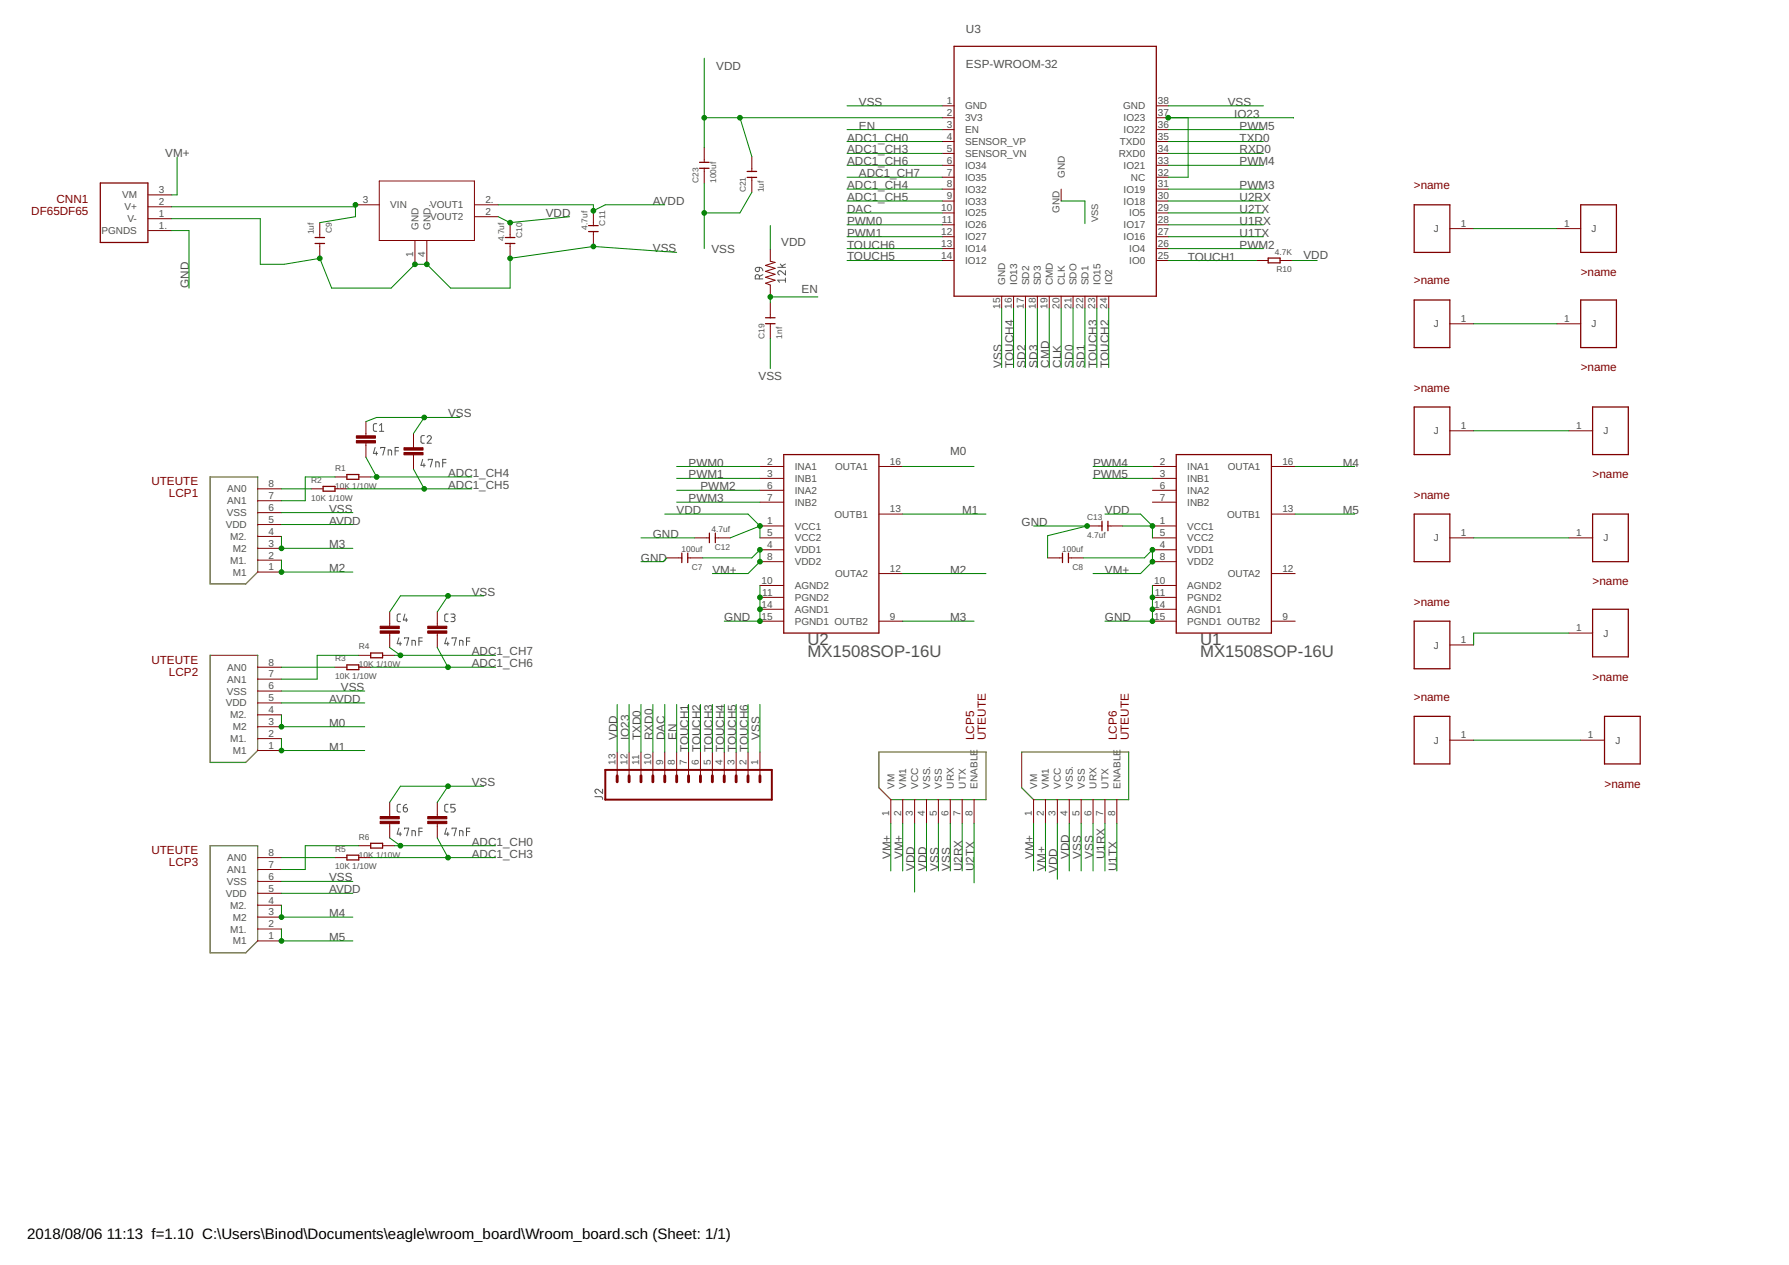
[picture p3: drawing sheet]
<svg xmlns="http://www.w3.org/2000/svg" width="420mm" height="297mm" viewBox="0 0 420 297" stroke-linecap="round" stroke-linejoin="round" font-family="sans-serif">
<path d="M49.3 112h11.2v22.3l-2.8 2.8h-8.4zM49.3 153.9h11.2v22.3l-2.8 2.8h-8.4zM206.4 176.6h25.2v11.2h-22.4l-2.8-2.8zM239.9 176.6h25.2v11.2h-22.4l-2.8-2.8zM49.3 198.6h11.2v22.3l-2.8 2.8h-8.4z" fill="none" stroke="#808000" stroke-width=".3"/>
<g fill="none" stroke="#505050" stroke-width=".23">
<path d="M177.5 62.9l.9-.1v.6a.5 .5 0 0 1-.8 .3 .5 .5 0 0 1-.1-.8zM178.4 65.5v-.5a.49 .49 0 0 0-.5-.5 .49 .49 0 0 0-.5 .5v.5h1.8M178.4 62.8l.5 .2 .3 .6M179.2 64.5l-.8 .4M182.7 62.8h1.8M183.3 62l.6 .8M184.5 63.6v1l-1-.9a.49 .49 0 0 0-.8 .2 .49 .49 0 0 0 .4 .7M184.5 65.8h-1.8l.4 .5M184.5 65.3v1M184.5 62l-.9 .4M88.5 99.5h-.6l-.2 .4v1.1l.2 .2 .6 .1M89.1 99.9l.5-.4v1.8"/>
<path d="M88.1 105.1l-.4 1.4h1M88.4 106.1v.8M89.1 101.3h1M89.4 105.3v-.2h1l-.5 1.8M91.2 106.9v-1.2l.7 .1 .1 1.1M92.8 105.9h.8M93.6 105.1h-.8v1.8M99.3 107.9l-.4 1.4h1M99.6 108.9v.8M99.7 102.3h-.6l-.2 .4v1.1l.2 .2 .6 .1M100.3 102.7a.49 .49 0 0 1 .7-.4 .49 .49 0 0 1 .2 .8l-.9 1h1M100.6 108.1v-.2h1l-.5 1.8"/>
<path d="M102.3 109.7v-1.2l.8 .1v1.1M104 108.7h.8M104.8 107.9h-.8v1.8M93.7 149.8l-.4 1.4h1M94 150.8v.8M94.1 144.2h-.6l-.2 .4v1.1l.2 .2 .6 .1M95 150v-.2h1l-.5 1.8M95.1 144.2l-.4 1.4h1M95.4 145.2v.8M96.8 151.6v-1.2l.7 .1 .1 1.1M98.4 150.6h.8M99.2 149.8h-.8v1.8"/>
<path d="M104.9 149.8l-.4 1.4h1M105.2 150.8v.8M105.2 144.2h-.5l-.2 .4v1.1l.2 .2 .5 .1M105.9 144.2h.6a.39 .39 0 0 1 .4 .4 .39 .39 0 0 1-.4 .4h-.4M106.2 150v-.2h1l-.5 1.8M106.4 145a.5 .5 0 0 1 .5 .5 .5 .5 0 0 1-.5 .5h-.5M107.9 151.6v-1.2l.8 .1v1.1M109.6 150.6h.7M110.3 149.8h-.7v1.8M93.7 194.5l-.4 1.4h1M94 195.5v.8M94.1 188.9h-.6l-.2 .4v1.1l.2 .2 .6 .1"/>
<path d="M94.7 189.7h.6a.49 .49 0 0 1 .4 .5 .49 .49 0 0 1-.5 .5 .49 .49 0 0 1-.5-.5zM95 194.7v-.2h1l-.5 1.8M95.5 188.9l-.6 .3-.2 .5M96.8 196.3v-1.2l.7 .1 .1 1.1M98.4 195.3h.8M99.2 194.5h-.8v1.8M104.9 194.5l-.4 1.4h1M105.2 195.5v.8M105.2 188.9h-.5l-.2 .4v1.1l.2 .2 .5 .1M106.2 194.7v-.2h1l-.5 1.8M106.9 188.9h-1v.8h.6a.51 .51 0 0 1 .4 .5 .51 .51 0 0 1-.4 .5h-.6M107.9 196.3v-1.2l.8 .1v1.1"/>
<path d="M109.6 195.3h.7M110.3 194.5h-.7v1.8M139.7 187.1h1.6l.2 .6M141.5 185.3v1l-1-.8a.5 .5 0 0 0-.8 .1 .5 .5 0 0 0 .4 .7"/>
</g>
<g fill="none" stroke="#800000" stroke-width=".23">
<path d="M165.4 34.6v3.5M165.4 39.5v3.5M176.6 36.8v3.5M221.3 24.8h2.8M221.3 27.6h2.8M221.3 30.4h2.8M221.3 33.2h2.8M221.3 36h2.8M221.3 38.8h2.8M271.6 24.8h2.8M271.6 27.6h2.8M271.6 30.4h2.8"/>
<path d="M271.6 33.2h2.8M271.6 36h2.8M271.6 38.8h2.8M34.7 51.4h5.6M34.7 48.6h5.6M34.7 45.8h5.6M34.7 54.1h5.6M75.1 52.3v3.5M75.1 57.2v3.5M83.5 48.1h5.6M89.1 42.5h22.3v14h-22.3zM97.5 56.5v5.6"/>
<path d="M100.2 56.5v5.6M111.4 48.1h5.6M111.4 50.9h5.6M119.8 52.3v3.5M119.8 57.2v3.5M139.4 49.5v3.5M139.4 54.4v3.5M176.6 41.7v3.4M180.9 58.5v2.8l1.1 .3-2.2 .7 2.2 .7-2.2 .7 2.2 .7-2.2 .7 2.2 .7-2.2 .7 1.1 .4v2.8M221.3 41.6h2.8M221.3 44.4h2.8M221.3 47.2h2.8"/>
<path d="M221.3 50h2.8M221.3 52.8h2.8M221.3 55.6h2.8M221.3 58.4h2.8M249.2 44.4v2.8M271.6 41.6h2.8M271.6 44.4h2.8M271.6 47.2h2.8M271.6 50h2.8M271.6 52.8h2.8M271.6 55.6h2.8M271.6 58.4h2.8"/>
<path d="M340.5 53.7h5.6M365.7 53.7h5.5M180.9 71.1v3.5M180.9 76v3.5M221.3 61.2h2.8M235.2 69.6v2.7M238 69.6v2.7M240.8 69.6v2.7M243.6 69.6v2.7M246.4 69.6v2.7M249.2 69.6v2.7M252 69.6v2.7"/>
<path d="M254.8 69.6v2.7M257.6 69.6v2.7M260.4 69.6v2.7M271.6 61.2h2.8M295 61.2h2.8M300.6 61.2h2.8M340.5 76h5.6M365.7 76h5.5M85.9 99v3.3M60.5 114.8h5.6M60.5 117.6h5.6M73.1 114.8h2.8"/>
<path d="M78.7 112h2.8M78.7 114.8h2.8M84.3 112h2.8M85.9 104v3.4M97.1 101.8v3.3M97.1 106.8v3.4M178.5 109.5h5.6M178.5 112.3h5.6M178.5 115.1h5.6M178.5 117.9h5.6M206.4 109.5h5.6M270.7 109.5h5.5"/>
<path d="M270.7 112.3h5.5M270.7 115.1h5.5M270.7 117.9h5.5M298.6 109.5h5.6M340.5 101.2h5.6M368.4 101.2h5.6M60.5 134.3h5.6M60.5 131.5h5.6M60.5 128.8h5.6M60.5 126h5.6M60.5 123.2h5.6M60.5 120.4h5.6"/>
<path d="M156.6 131h3.5M161.5 131h3.5M163.1 126.3h3.5M168 126.3h3.5M178.5 123.5h5.6M178.5 129.1h5.6M178.5 126.3h5.6M178.5 131.9h5.6M178.5 137.5h5.6M206.4 120.7h5.6M206.4 134.7h5.6M246 131h3.5"/>
<path d="M250.9 131h3.5M255.3 123.5h3.5M260.2 123.5h3.5M270.7 123.5h5.5M270.7 129.1h5.5M270.7 126.3h5.5M270.7 131.9h5.5M270.7 137.5h5.5M298.6 120.7h5.6M298.6 134.7h5.6M340.5 126.3h5.6M368.4 126.3h5.6"/>
<path d="M60.5 156.7h5.6M60.5 159.5h5.6M78.7 156.7h2.8M84.3 153.9h2.8M84.3 156.7h2.8M89.9 153.9h2.7M91.5 143.7v3.3M91.5 148.7v3.4M102.7 143.7v3.3M102.7 148.7v3.4M178.5 145.9h5.6M178.5 143.1h5.6"/>
<path d="M178.5 140.3h5.6M206.4 145.9h5.6M270.7 145.9h5.5M270.7 143.1h5.5M270.7 140.3h5.5M298.6 145.9h5.6M340.5 151.4h5.6M368.4 148.7h5.6M60.5 176.2h5.6M60.5 173.4h5.6M60.5 170.6h5.6M60.5 167.9h5.6"/>
<path d="M60.5 165.1h5.6M60.5 162.3h5.6M144.9 176.6v5.6M147.7 176.6v5.6M150.5 176.6v5.6M153.3 176.6v5.6M156.1 176.6v5.6M158.9 176.6v5.6M161.7 176.6v5.6M164.5 176.6v5.6M167.3 176.6v5.6M170.1 176.6v5.6"/>
<path d="M172.9 176.6v5.6M175.7 176.6v5.6M178.5 176.6v5.6M340.5 173.8h5.6M371.2 173.8h5.6M84.3 198.6h2.8M89.9 198.6h2.7M91.5 188.4v3.3M91.5 193.4v3.4M102.7 188.4v3.3M102.7 193.4v3.4M209.2 187.8v5.5"/>
<path d="M212 187.8v5.5M214.8 187.8v5.5M217.6 187.8v5.5M220.4 187.8v5.5M223.2 187.8v5.5M226 187.8v5.5M228.8 187.8v5.5M242.7 187.8v5.5M245.5 187.8v5.5M248.3 187.8v5.5M251.1 187.8v5.5M253.9 187.8v5.5"/>
<path d="M256.7 187.8v5.5M259.5 187.8v5.5M262.3 187.8v5.5M60.5 201.4h5.6M60.5 218.1h5.6M60.5 215.3h5.6M60.5 212.6h5.6M60.5 209.8h5.6M60.5 207h5.6M60.5 204.2h5.6M78.7 201.4h2.8M84.3 201.4h2.8"/>
<path d="M60.5 220.9h5.6"/>
</g>
<g fill="none" stroke="#800000" stroke-width=".3">
<path d="M224.1 10.9h47.5v58.7h-47.5zM164.3 39.5h2.2M164.3 38.1h2.2M23.6 43h11.1v13.9h-11.1zM74 55.8h2.2M74 57.2h2.2M118.7 55.8h2.2M118.7 57.2h2.2M138.2 53h2.3M138.2 54.4h2.3M175.5 41.7h2.2M175.5 40.3h2.2"/>
<path d="M332.1 48.1h8.4v11.2h-8.4zM371.2 48.1h8.4v11.2h-8.4zM179.8 76h2.2M179.8 74.6h2.2M297.8 60.6h2.8v1.1h-2.8zM332.1 70.4h8.4v11.2h-8.4zM371.2 70.4h8.4v11.2h-8.4zM332.1 95.6h8.4v11.1h-8.4zM374 95.6h8.4v11.1h-8.4zM75.9 114.2h2.8v1.1h-2.8zM81.5 111.4h2.8v1.1h-2.8zM184.1 106.7h22.3v42h-22.3z"/>
<path d="M276.2 106.7h22.4v42h-22.4zM160.1 129.9v2.2M161.5 129.9v2.2M166.6 125.2v2.2M168 125.2v2.2M249.5 129.9v2.2M250.9 129.9v2.2M258.8 122.4v2.2M260.2 122.4v2.2M332.1 120.7h8.4v11.2h-8.4zM374 120.7h8.4v11.2h-8.4zM81.5 156.1h2.8v1.1h-2.8z"/>
<path d="M87.1 153.3h2.8v1.2h-2.8zM332.1 145.9h8.4v11.1h-8.4zM374 143.1h8.4v11.1h-8.4zM332.1 168.2h8.4v11.2h-8.4zM376.8 168.2h8.4v11.2h-8.4zM87.1 198h2.8v1.1h-2.8zM81.5 200.8h2.8v1.1h-2.8z"/>
</g>
<g fill="#800000" stroke="#800000" stroke-width=".23">
<path d="M94.9 106.3h4.5v.5h-4.5z"/>
<path d="M94.9 105.1h4.5v.6h-4.5z"/>
<path d="M83.7 103.5h4.5v.5h-4.5z"/>
<path d="M83.7 102.3h4.5v.6h-4.5z"/>
<path d="M100.5 148.1h4.4v.6h-4.4z"/>
<path d="M100.5 147h4.4v.6h-4.4z"/>
<path d="M89.3 148.1h4.5v.6h-4.5z"/>
<path d="M89.3 147h4.5v.6h-4.5z"/>
<path d="M100.5 192.8h4.4v.6h-4.4z"/>
<path d="M100.5 191.7h4.4v.6h-4.4z"/>
<path d="M89.3 192.8h4.5v.6h-4.5z"/>
<path d="M89.3 191.7h4.5v.6h-4.5z"/>
</g>
<path d="M142.2 180.8h39.1v7h-39.1z" fill="none" stroke="#800000" stroke-width=".47"/>
<g fill="none" stroke="#800000" stroke-width=".68">
<path d="M144.9 182.2v1.4M147.7 182.2v1.4M150.5 182.2v1.4M153.3 182.2v1.4M156.1 182.2v1.4M158.9 182.2v1.4M161.7 182.2v1.4M164.5 182.2v1.4M167.3 182.2v1.4M170.1 182.2v1.4M172.9 182.2v1.4M175.7 182.2v1.4"/>
<path d="M178.5 182.2v1.4"/>
</g>
<g fill="none" stroke="#008000" stroke-width=".23">
<path d="M165.4 13.7v20.9M41.6 36.9v8.9h-1.3M165.4 27.6h55.9M173.8 27.6l2.8 9.2M198.9 24.8h22.4M198.9 33.2h22.4M198.9 36h22.4M198.9 30.4h22.4M198.9 38.8h22.4M274.4 27.6l29.4 .1M274.4 24.8h22.3M274.4 33.2h22.3"/>
<path d="M274.4 36h22.3M274.4 30.4h22.3M274.4 38.8h22.3M279 27.6v14h-4.6M40.3 51.4h20.8v10.7h5.6l8.4-1.4 2.8 6.9h14l5.6-5.5h2.7l5.6 5.5h14v-6.9l19.6-2.8 19.5 1.4M40.3 54.1h4.1v13.5M40.3 48.6h43.2M83.5 48.1v2.8l-8.4 1.4M117 50.9l2.8 1.4 14-1.4M117 48.1h22.4v1.4l2.8-1.4h13.9M165.4 43v15.4M176.6 45.1l-2.8 4.9h-8.4"/>
<path d="M180.9 53v5.5M198.9 50h22.4M198.9 47.2h22.4M198.9 55.6h22.4M198.9 52.8h22.4M198.9 44.4h22.4M198.9 58.4h22.4M198.9 41.6h22.4M249.2 47.2h5.6v5.3M274.4 50h22.3M274.4 47.2h22.3M274.4 55.6h22.3"/>
<path d="M274.4 52.8h22.3M274.4 44.4h22.3M274.4 58.4h22.3M346.1 53.7h19.6M180.9 79.5v7.1M192.1 69.7h-11.2v1.4M198.9 61.2h22.4M235.2 72.3v14M238 72.3v14M240.8 72.3v14M243.6 72.3v14M246.4 72.3v14"/>
<path d="M249.2 72.3v14M252 72.3v14M254.8 72.3v14M257.6 72.3v14M260.4 72.3v14M274.4 61.2h20.6M303.4 61.2h6M346.1 76h19.6M99.6 98l-2.5 3.8M108 98h-19.5l-2.6 1M66.1 114.8h7M78.7 112h-7v5.6h-5.6"/>
<path d="M81.5 114.8h29.3M85.9 107.4l2.6 4.6M87.1 112h23.7M97.1 110.2l2.5 4.6M158.9 112.3h19.6M158.9 109.5h19.6M158.9 117.9h19.6M158.9 115.1h19.6M212 109.5h16.8M256.7 112.3h14M256.7 109.5h14M304.2 109.5h14"/>
<path d="M346.1 101.2h22.3M66.1 120.4h16.8M66.1 126v2.8h16.8M66.1 131.5v2.8h16.8M66.1 123.2h16.8M105.2 139.9l-2.5 3.8M113.6 139.9h-19.6l-2.5 3.8M150.5 126.3h12.6M156.1 120.7h19.6l2.8 2.8M156.6 131l-.9 .9h-5.2M165 131h11.6l1.9-1.9v2.8l-2.8 2.8h-8.4M178.5 123.5v2.8"/>
<path d="M178.5 137.5v8.4h-8.4M178.5 123.5l-7 2.8M212 120.7h19.6M212 134.7h19.6M242.7 123.5h12.6l-9.3 2.3v5.2M254.4 131h14.4l1.9-1.9v2.8l-2.8 2.8h-11.2M259.5 120.7h8.4l2.8 2.8M263.7 123.5h7M270.7 123.5v2.8M270.7 137.5v8.4h-11.2M304.2 120.7h14M346.1 126.3h22.3"/>
<path d="M66.1 156.7h12.6M84.3 153.9h-9.8v5.6h-8.4M87.1 156.7h29.3M91.5 152.1l2.5 1.8M92.6 153.9h23.8M102.7 152.1l2.5 4.6M212 145.9h16.8M368.4 148.7h-22.3v2.7M66.1 162.3h19.6M66.1 167.9v2.7h19.6M66.1 173.4v2.8h19.6M66.1 165.1h19.6"/>
<path d="M144.9 165.4v11.2M147.7 165.4v11.2M150.5 165.4v11.2M153.3 165.4v11.2M156.1 165.4v11.2M158.9 165.4v11.2M161.7 165.4v11.2M164.5 165.4v11.2M167.3 165.4v11.2M170.1 165.4v11.2M172.9 165.4v11.2M175.7 165.4v11.2"/>
<path d="M178.5 165.4v11.2M346.1 173.8h25.1M84.3 198.6h-12.6v5.6h-5.6M91.5 196.8l2.5 1.8M92.6 198.6h23.8M102.7 196.8l2.5 4.6M105.2 184.6l-2.5 3.8M113.6 184.6h-19.6l-2.5 3.8M209.2 193.3v11.2M212 193.3v11.2M214.8 193.3v16.2M217.6 193.3v11.2"/>
<path d="M220.4 193.3v11.2M223.2 193.3v11.2M226 193.3v11.2M228.8 193.3v14M242.7 193.3v11.2M245.5 193.3v11.2M248.3 193.3v13.2M251.1 193.3v11.2M253.9 193.3v11.2M256.7 193.3v11.2M259.5 193.3v11.2M262.3 193.3v11.2"/>
<path d="M66.1 207h16.8M66.1 201.4h12.6M66.1 212.6v2.7h16.8M66.1 218.1v2.8h16.8M66.1 209.8h16.8M87.1 201.4h29.3"/>
</g>
<g fill="#008000" stroke="#008000" stroke-width=".23">
<circle cx="173.8" cy="27.6" r=".55"/>
<circle cx="165.4" cy="27.6" r=".55"/>
<circle cx="178.5" cy="123.5" r=".55"/>
<circle cx="270.7" cy="123.5" r=".55"/>
<circle cx="119.8" cy="52.3" r=".55"/>
<circle cx="165.4" cy="50" r=".55"/>
<circle cx="99.6" cy="98" r=".55"/>
<circle cx="105.2" cy="139.9" r=".55"/>
<circle cx="105.2" cy="184.6" r=".55"/>
<circle cx="100.2" cy="62.1" r=".55"/>
<circle cx="119.8" cy="60.7" r=".55"/>
<circle cx="139.4" cy="57.9" r=".55"/>
<circle cx="97.5" cy="62.1" r=".55"/>
<circle cx="75.1" cy="60.7" r=".55"/>
<circle cx="88.5" cy="112" r=".55"/>
<circle cx="94" cy="153.9" r=".55"/>
<circle cx="105.2" cy="156.7" r=".55"/>
<circle cx="105.2" cy="201.4" r=".55"/>
<circle cx="94" cy="198.6" r=".55"/>
<circle cx="180.9" cy="69.7" r=".55"/>
<circle cx="99.6" cy="114.8" r=".55"/>
<circle cx="66.1" cy="220.9" r=".55"/>
<circle cx="66.1" cy="176.2" r=".55"/>
<circle cx="66.1" cy="134.3" r=".55"/>
<circle cx="66.1" cy="128.8" r=".55"/>
<circle cx="66.1" cy="215.3" r=".55"/>
<circle cx="139.4" cy="49.5" r=".55"/>
<circle cx="270.7" cy="129.1" r=".55"/>
<circle cx="270.7" cy="131.9" r=".55"/>
<circle cx="178.5" cy="129.1" r=".55"/>
<circle cx="178.5" cy="131.9" r=".55"/>
<circle cx="178.5" cy="140.3" r=".55"/>
<circle cx="178.5" cy="143.1" r=".55"/>
<circle cx="178.5" cy="145.9" r=".55"/>
<circle cx="270.7" cy="140.3" r=".55"/>
<circle cx="270.7" cy="143.1" r=".55"/>
<circle cx="270.7" cy="145.9" r=".55"/>
<circle cx="255.3" cy="123.5" r=".55"/>
<circle cx="83.5" cy="48.1" r=".55"/>
<circle cx="274.4" cy="27.6" r=".55"/>
<circle cx="66.1" cy="170.6" r=".55"/>
</g>
<g font-size="3.9" fill="#505050">
<text x="189.7" y="151.4">U2</text>
<text x="189.7" y="154.2">MX1508SOP-16U</text>
<text x="281.8" y="151.4">U1</text>
<text x="281.8" y="154.2">MX1508SOP-16U</text>
</g>
<g font-size="3.5">
<text x="6.4" y="291">2018/08/06</text>
<text x="25.1" y="291">11:13 f=1.10 C:\Users\Binod\Documents\eagle\wroom_board\Wroom_board.sch (Sheet: 1/1)</text>
</g>
<g font-size="2.8" fill="#505050">
<text x="226.9" y="7.8">U3</text>
<text x="168.2" y="16.5">VDD</text>
<text x="226.9" y="15.9">ESP-WROOM-32</text>
<text x="201.7" y="24.9">VSS</text>
<text x="288.3" y="24.9">VSS</text>
<text x="289.9" y="27.7">IO23</text>
<text x="198.9" y="33.2">ADC1_CH0</text>
<text x="201.7" y="30.4">EN</text>
<text x="291.1" y="33.2">TXD0</text>
<text x="291.1" y="30.4">PWM5</text>
<text x="38.8" y="36.9">VM+</text>
<text x="198.9" y="38.8">ADC1_CH6</text>
<text x="198.9" y="36">ADC1_CH3</text>
<text x="201.7" y="41.6">ADC1_CH7</text>
<text x="291.1" y="36">RXD0</text>
<text x="291.1" y="38.8">PWM4</text>
<text x="198.9" y="44.4">ADC1_CH4</text>
<text x="198.9" y="47.2">ADC1_CH5</text>
<text x="291.1" y="44.4">PWM3</text>
<text x="291.1" y="47.2">U2RX</text>
<text x="128.2" y="50.9">VDD</text>
<text x="153.3" y="48.1">AVDD</text>
<text x="198.9" y="50">DAC</text>
<text x="198.9" y="52.8">PWM0</text>
<text x="291.1" y="52.8">U1RX</text>
<text x="291.1" y="50">U2TX</text>
<text x="153.3" y="59.3">VSS</text>
<text x="167.1" y="59.5">VSS</text>
<text x="183.5" y="57.7">VDD</text>
<text x="198.9" y="55.6">PWM1</text>
<text x="198.9" y="58.4">TOUCH6</text>
<text x="291.1" y="55.6">U1TX</text>
<text x="291.1" y="58.4">PWM2</text>
<text x="198.9" y="61.2">TOUCH5</text>
<text x="279" y="61.2">TOUCH1</text>
<text x="306.1" y="60.8">VDD</text>
<text x="44.4" y="67.6" transform="rotate(-90 44.4 67.6)">GND</text>
<text x="188.3" y="68.9">EN</text>
<text x="178.2" y="89.2">VSS</text>
<text x="235.2" y="86.3" transform="rotate(-90 235.2 86.3)">VSS</text>
<text x="238" y="86.3" transform="rotate(-90 238 86.3)">TOUCH4</text>
<text x="240.8" y="86.3" transform="rotate(-90 240.8 86.3)">SD2</text>
<text x="243.6" y="86.3" transform="rotate(-90 243.6 86.3)">SD3</text>
<text x="246.4" y="86.3" transform="rotate(-90 246.4 86.3)">CMD</text>
<text x="249.2" y="86.3" transform="rotate(-90 249.2 86.3)">CLK</text>
<text x="252" y="86.3" transform="rotate(-90 252 86.3)">SD0</text>
<text x="254.8" y="86.3" transform="rotate(-90 254.8 86.3)">SD1</text>
<text x="257.6" y="86.3" transform="rotate(-90 257.6 86.3)">TOUCH3</text>
<text x="260.4" y="86.3" transform="rotate(-90 260.4 86.3)">TOUCH2</text>
<text x="105.2" y="98">VSS</text>
<text x="223.2" y="106.8">M0</text>
<text x="105.2" y="112">ADC1_CH4</text>
<text x="161.7" y="112.3">PWM1</text>
<text x="161.7" y="109.5">PWM0</text>
<text x="256.7" y="112.3">PWM5</text>
<text x="256.7" y="109.5">PWM4</text>
<text x="315.4" y="109.5">M4</text>
<text x="105.2" y="114.8">ADC1_CH5</text>
<text x="161.7" y="117.9">PWM3</text>
<text x="164.5" y="115.1">PWM2</text>
<text x="77.3" y="120.4">VSS</text>
<text x="77.3" y="123.2">AVDD</text>
<text x="158.9" y="120.7">VDD</text>
<text x="226" y="120.7">M1</text>
<text x="239.9" y="123.5">GND</text>
<text x="259.5" y="120.7">VDD</text>
<text x="315.4" y="120.7">M5</text>
<text x="77.3" y="128.7">M3</text>
<text x="150.5" y="131.9">GND</text>
<text x="153.3" y="126.3">GND</text>
<text x="77.3" y="134.3">M2</text>
<text x="167.3" y="134.7">VM+</text>
<text x="223.2" y="134.7">M2</text>
<text x="259.5" y="134.7">VM+</text>
<text x="110.8" y="139.9">VSS</text>
<text x="170.1" y="145.9">GND</text>
<text x="223.2" y="145.9">M3</text>
<text x="259.5" y="145.9">GND</text>
<text x="110.8" y="153.9">ADC1_CH7</text>
<text x="110.8" y="156.7">ADC1_CH6</text>
<text x="77.3" y="165.1">AVDD</text>
<text x="80.1" y="162.3">VSS</text>
<text x="77.3" y="170.6">M0</text>
<text x="145" y="173.8" transform="rotate(-90 145 173.8)">VDD</text>
<text x="147.7" y="173.8" transform="rotate(-90 147.7 173.8)">IO23</text>
<text x="150.5" y="173.8" transform="rotate(-90 150.5 173.8)">TXD0</text>
<text x="153.3" y="173.8" transform="rotate(-90 153.3 173.8)">RXD0</text>
<text x="156.1" y="173.8" transform="rotate(-90 156.1 173.8)">DAC</text>
<text x="158.9" y="173.8" transform="rotate(-90 158.9 173.8)">EN</text>
<text x="178.5" y="173.8" transform="rotate(-90 178.5 173.8)">VSS</text>
<text x="77.3" y="176.2">M1</text>
<text x="161.7" y="176.6" transform="rotate(-90 161.7 176.6)">TOUCH1</text>
<text x="164.5" y="176.6" transform="rotate(-90 164.5 176.6)">TOUCH2</text>
<text x="167.3" y="176.6" transform="rotate(-90 167.3 176.6)">TOUCH3</text>
<text x="170.1" y="176.6" transform="rotate(-90 170.1 176.6)">TOUCH4</text>
<text x="172.9" y="176.6" transform="rotate(-90 172.9 176.6)">TOUCH5</text>
<text x="175.7" y="176.6" transform="rotate(-90 175.7 176.6)">TOUCH6</text>
<text x="110.8" y="184.6">VSS</text>
<text x="110.8" y="201.4">ADC1_CH3</text>
<text x="110.8" y="198.6">ADC1_CH0</text>
<text x="209.2" y="201.7" transform="rotate(-90 209.2 201.7)">VM+</text>
<text x="212" y="201.7" transform="rotate(-90 212 201.7)">VM+</text>
<text x="242.7" y="201.7" transform="rotate(-90 242.7 201.7)">VM+</text>
<text x="251.1" y="201.7" transform="rotate(-90 251.1 201.7)">VDD</text>
<text x="253.9" y="201.7" transform="rotate(-90 253.9 201.7)">VSS</text>
<text x="256.7" y="201.7" transform="rotate(-90 256.7 201.7)">VSS</text>
<text x="259.5" y="201.7" transform="rotate(-90 259.5 201.7)">U1RX</text>
<text x="77.3" y="207">VSS</text>
<text x="77.3" y="209.8">AVDD</text>
<text x="214.8" y="204.5" transform="rotate(-90 214.8 204.5)">VDD</text>
<text x="217.6" y="204.5" transform="rotate(-90 217.6 204.5)">VDD</text>
<text x="220.4" y="204.5" transform="rotate(-90 220.4 204.5)">VSS</text>
<text x="223.2" y="204.5" transform="rotate(-90 223.2 204.5)">VSS</text>
<text x="226" y="204.5" transform="rotate(-90 226 204.5)">U2RX</text>
<text x="228.8" y="204.5" transform="rotate(-90 228.8 204.5)">U2TX</text>
<text x="245.5" y="204.5" transform="rotate(-90 245.5 204.5)">VM+</text>
<text x="248.3" y="204.9" transform="rotate(-90 248.3 204.9)">VDD</text>
<text x="262.3" y="204.5" transform="rotate(-90 262.3 204.5)">U1TX</text>
<text x="77.3" y="215.3">M4</text>
<text x="77.3" y="220.9">M5</text>
</g>
<g font-size="2.8" fill="#800000">
<text x="13.3" y="47.7">CNN1</text>
<text x="332" y="44.5">&gt;name</text>
<text x="7.3" y="50.5">DF65DF65</text>
<text x="371.2" y="64.9">&gt;name</text>
<text x="332" y="66.8">&gt;name</text>
<text x="371.2" y="87.2">&gt;name</text>
<text x="332" y="91.9">&gt;name</text>
<text x="35.5" y="113.9">UTEUTE</text>
<text x="374" y="112.3">&gt;name</text>
<text x="39.7" y="116.7">LCP1</text>
<text x="332" y="117.1">&gt;name</text>
<text x="374" y="137.5">&gt;name</text>
<text x="332" y="142.2">&gt;name</text>
<text x="35.5" y="155.8">UTEUTE</text>
<text x="39.7" y="158.6">LCP2</text>
<text x="374" y="159.8">&gt;name</text>
<text x="332" y="164.6">&gt;name</text>
<text x="228.8" y="173.8" transform="rotate(-90 228.8 173.8)">LCP5</text>
<text x="231.6" y="173.8" transform="rotate(-90 231.6 173.8)">UTEUTE</text>
<text x="262.3" y="173.8" transform="rotate(-90 262.3 173.8)">LCP6</text>
<text x="265.1" y="173.8" transform="rotate(-90 265.1 173.8)">UTEUTE</text>
<text x="376.8" y="185">&gt;name</text>
<text x="35.5" y="200.5">UTEUTE</text>
<text x="39.7" y="203.3">LCP3</text>
</g>
<g font-size="2.3" fill="#505050">
<text x="222.4" y="24.5">1</text>
<text x="222.4" y="27.3">2</text>
<text x="226.6" y="25.7">GND</text>
<text x="226.6" y="28.5">3V3</text>
<text x="263.8" y="25.7">GND</text>
<text x="263.9" y="28.5">IO23</text>
<text x="272" y="24.5">38</text>
<text x="272" y="27.3">37</text>
<text x="222.4" y="30">3</text>
<text x="222.4" y="32.8">4</text>
<text x="222.4" y="35.6">5</text>
<text x="226.6" y="31.3">EN</text>
<text x="226.6" y="34.1">SENSOR_VP</text>
<text x="263" y="34.1">TXD0</text>
<text x="263.9" y="31.3">IO22</text>
<text x="272" y="30">36</text>
<text x="272" y="32.8">35</text>
<text x="272" y="35.6">34</text>
<text x="222.4" y="38.4">6</text>
<text x="222.4" y="41.2">7</text>
<text x="226.6" y="36.9">SENSOR_VN</text>
<text x="226.6" y="39.7">IO34</text>
<text x="250.1" y="41.8" transform="rotate(-90 250.1 41.8)">GND</text>
<text x="262.7" y="36.9">RXD0</text>
<text x="263.9" y="39.7">IO21</text>
<text x="272" y="38.4">33</text>
<text x="272" y="41.2">32</text>
<text x="28.7" y="46.6">VM</text>
<text x="37.3" y="45.4">3</text>
<text x="85.2" y="47.7">3</text>
<text x="114" y="47.7">2.</text>
<text x="222.4" y="44">8</text>
<text x="222.4" y="46.8">9</text>
<text x="226.6" y="42.5">IO35</text>
<text x="226.6" y="45.2">IO32</text>
<text x="263.9" y="45.2">IO19</text>
<text x="265.6" y="42.4">NC</text>
<text x="272" y="44">31</text>
<text x="272" y="46.8">30</text>
<text x="29.2" y="49.4">V+</text>
<text x="29.9" y="52.2">V-</text>
<text x="37.3" y="51">1</text>
<text x="37.3" y="48.2">2</text>
<text x="37.3" y="53.7">1.</text>
<text x="91.6" y="48.9">VIN</text>
<text x="98.3" y="53.9" transform="rotate(-90 98.3 53.9)">GND</text>
<text x="101" y="51.7">VOUT2</text>
<text x="101" y="48.9">VOUT1</text>
<text x="101.1" y="53.9" transform="rotate(-90 101.1 53.9)">GND.</text>
<text x="114" y="50.5">2</text>
<text x="221.1" y="49.6">10</text>
<text x="221.2" y="52.4">11</text>
<text x="226.6" y="48">IO33</text>
<text x="226.6" y="50.8">IO25</text>
<text x="226.6" y="53.6">IO26</text>
<text x="248.8" y="50" transform="rotate(-90 248.8 50)">GND</text>
<text x="263.9" y="48">IO18</text>
<text x="263.9" y="53.6">IO17</text>
<text x="265.2" y="50.8">IO5</text>
<text x="272" y="49.6">29</text>
<text x="272" y="52.4">28</text>
<text x="343.1" y="53.3">1</text>
<text x="367.4" y="53.3">1</text>
<text x="23.8" y="55">PGNDS</text>
<text x="221.1" y="55.2">12</text>
<text x="221.1" y="58">13</text>
<text x="226.6" y="56.4">IO27</text>
<text x="226.6" y="59.2">IO14</text>
<text x="263.9" y="56.4">IO16</text>
<text x="265.2" y="59.2">IO4</text>
<text x="272" y="55.2">27</text>
<text x="272" y="58">26</text>
<text x="336.8" y="54.5">J</text>
<text x="373.8" y="54.5">J</text>
<text x="97.1" y="60.4" transform="rotate(-90 97.1 60.4)">1</text>
<text x="99.9" y="60.4" transform="rotate(-90 99.9 60.4)">4</text>
<text x="221.1" y="60.8">14</text>
<text x="226.6" y="62">IO12</text>
<text x="265.2" y="62">IO0</text>
<text x="272" y="60.8">25</text>
<text x="236.1" y="67" transform="rotate(-90 236.1 67)">GND</text>
<text x="238.9" y="67" transform="rotate(-90 238.9 67)">IO13</text>
<text x="241.7" y="67" transform="rotate(-90 241.7 67)">SD2</text>
<text x="244.5" y="67" transform="rotate(-90 244.5 67)">SD3</text>
<text x="247.3" y="67" transform="rotate(-90 247.3 67)">CMD</text>
<text x="250.1" y="67" transform="rotate(-90 250.1 67)">CLK</text>
<text x="252.8" y="67" transform="rotate(-90 252.8 67)">SDO</text>
<text x="255.6" y="67" transform="rotate(-90 255.6 67)">SD1</text>
<text x="258.4" y="67" transform="rotate(-90 258.4 67)">IO15</text>
<text x="261.2" y="67" transform="rotate(-90 261.2 67)">IO2</text>
<text x="234.9" y="72.6" transform="rotate(-90 234.9 72.6)">15</text>
<text x="237.7" y="72.6" transform="rotate(-90 237.7 72.6)">16</text>
<text x="240.4" y="72.6" transform="rotate(-90 240.4 72.6)">17</text>
<text x="243.2" y="72.6" transform="rotate(-90 243.2 72.6)">18</text>
<text x="246" y="72.6" transform="rotate(-90 246 72.6)">19</text>
<text x="248.8" y="72.6" transform="rotate(-90 248.8 72.6)">20</text>
<text x="251.6" y="72.6" transform="rotate(-90 251.6 72.6)">21</text>
<text x="254.4" y="72.6" transform="rotate(-90 254.4 72.6)">22</text>
<text x="257.2" y="72.6" transform="rotate(-90 257.2 72.6)">23</text>
<text x="260" y="72.6" transform="rotate(-90 260 72.6)">24</text>
<text x="336.8" y="76.9">J</text>
<text x="343.1" y="75.6">1</text>
<text x="367.4" y="75.6">1</text>
<text x="373.8" y="76.9">J</text>
<text x="336.8" y="102">J</text>
<text x="343.1" y="100.8">1</text>
<text x="370.2" y="100.8">1</text>
<text x="376.6" y="102">J</text>
<text x="180.2" y="109.2">2</text>
<text x="180.2" y="111.9">3</text>
<text x="186.6" y="110.4">INA1</text>
<text x="186.6" y="113.2">INB1</text>
<text x="196.2" y="110.4">OUTA1</text>
<text x="209" y="109.2">16</text>
<text x="272.4" y="109.2">2</text>
<text x="272.4" y="111.9">3</text>
<text x="278.8" y="110.4">INA1</text>
<text x="278.8" y="113.2">INB1</text>
<text x="288.4" y="110.4">OUTA1</text>
<text x="301.2" y="109.2">16</text>
<text x="53.4" y="118.4">AN1</text>
<text x="53.4" y="115.6">AN0</text>
<text x="63.1" y="120">6</text>
<text x="63.1" y="117.2">7</text>
<text x="63.1" y="114.4">8</text>
<text x="180.2" y="114.7">6</text>
<text x="180.2" y="117.5">7</text>
<text x="186.6" y="116">INA2</text>
<text x="186.6" y="118.8">INB2</text>
<text x="272.4" y="114.7">6</text>
<text x="272.4" y="117.5">7</text>
<text x="278.8" y="116">INA2</text>
<text x="278.8" y="118.8">INB2</text>
<text x="53" y="124">VDD</text>
<text x="53.3" y="121.2">VSS</text>
<text x="63.1" y="125.6">4</text>
<text x="63.1" y="122.8">5</text>
<text x="180.2" y="123.1">1</text>
<text x="180.2" y="125.9">5</text>
<text x="186.6" y="124.3">VCC1</text>
<text x="196" y="121.6">OUTB1</text>
<text x="209" y="120.3">13</text>
<text x="272.4" y="123.1">1</text>
<text x="272.4" y="125.9">5</text>
<text x="278.8" y="124.3">VCC1</text>
<text x="288.2" y="121.6">OUTB1</text>
<text x="301.2" y="120.3">13</text>
<text x="343.1" y="125.9">1</text>
<text x="370.2" y="125.9">1</text>
<text x="54.1" y="126.8">M2.</text>
<text x="54.7" y="129.6">M2</text>
<text x="63.1" y="131.1">2</text>
<text x="63.1" y="128.4">3</text>
<text x="180.2" y="128.7">4</text>
<text x="180.2" y="131.5">8</text>
<text x="186.6" y="129.9">VDD1</text>
<text x="186.6" y="127.1">VCC2</text>
<text x="272.4" y="128.7">4</text>
<text x="272.4" y="131.5">8</text>
<text x="278.8" y="129.9">VDD1</text>
<text x="278.8" y="127.1">VCC2</text>
<text x="336.8" y="127.1">J</text>
<text x="376.6" y="127.1">J</text>
<text x="54.1" y="132.4">M1.</text>
<text x="54.7" y="135.2">M1</text>
<text x="63.1" y="133.9">1</text>
<text x="178.9" y="137.1">10</text>
<text x="186.6" y="132.7">VDD2</text>
<text x="196.2" y="135.5">OUTA2</text>
<text x="209" y="134.3">12</text>
<text x="271.1" y="137.1">10</text>
<text x="278.8" y="132.7">VDD2</text>
<text x="288.4" y="135.5">OUTA2</text>
<text x="301.2" y="134.3">12</text>
<text x="178.9" y="142.7">14</text>
<text x="179" y="139.9">11</text>
<text x="186.6" y="143.9">AGND1</text>
<text x="186.6" y="141.1">PGND2</text>
<text x="186.6" y="138.3">AGND2</text>
<text x="271.1" y="142.7">14</text>
<text x="271.2" y="139.9">11</text>
<text x="278.8" y="143.9">AGND1</text>
<text x="278.8" y="141.1">PGND2</text>
<text x="278.8" y="138.3">AGND2</text>
<text x="178.9" y="145.5">15</text>
<text x="186.6" y="146.7">PGND1 OUTB2</text>
<text x="209" y="145.5">9</text>
<text x="271.1" y="145.5">15</text>
<text x="278.8" y="146.7">PGND1 OUTB2</text>
<text x="301.2" y="145.5">9</text>
<text x="370.2" y="148.3">1</text>
<text x="376.6" y="149.5">J</text>
<text x="336.8" y="152.3">J</text>
<text x="343.1" y="151.1">1</text>
<text x="53.4" y="160.3">AN1</text>
<text x="53.4" y="157.5">AN0</text>
<text x="63.1" y="161.9">6</text>
<text x="63.1" y="159.1">7</text>
<text x="63.1" y="156.3">8</text>
<text x="53" y="165.9">VDD</text>
<text x="53.3" y="163.1">VSS</text>
<text x="63.1" y="167.5">4</text>
<text x="63.1" y="164.7">5</text>
<text x="54.1" y="168.7">M2.</text>
<text x="54.7" y="171.5">M2</text>
<text x="63.1" y="173">2</text>
<text x="63.1" y="170.3">3</text>
<text x="343.1" y="173.4">1</text>
<text x="372.9" y="173.4">1</text>
<text x="54.1" y="174.3">M1.</text>
<text x="54.7" y="177.1">M1</text>
<text x="63.1" y="175.8">1</text>
<text x="144.6" y="179.6" transform="rotate(-90 144.6 179.6)">13</text>
<text x="147.4" y="179.6" transform="rotate(-90 147.4 179.6)">12</text>
<text x="150.1" y="179.6" transform="rotate(-90 150.1 179.6)">11</text>
<text x="152.9" y="179.6" transform="rotate(-90 152.9 179.6)">10</text>
<text x="155.7" y="179.6" transform="rotate(-90 155.7 179.6)">9</text>
<text x="158.5" y="179.6" transform="rotate(-90 158.5 179.6)">8</text>
<text x="161.3" y="179.6" transform="rotate(-90 161.3 179.6)">7</text>
<text x="164.1" y="179.6" transform="rotate(-90 164.1 179.6)">6</text>
<text x="166.9" y="179.6" transform="rotate(-90 166.9 179.6)">5</text>
<text x="169.7" y="179.6" transform="rotate(-90 169.7 179.6)">4</text>
<text x="172.5" y="179.6" transform="rotate(-90 172.5 179.6)">3</text>
<text x="175.3" y="179.6" transform="rotate(-90 175.3 179.6)">2</text>
<text x="178.1" y="179.6" transform="rotate(-90 178.1 179.6)">1</text>
<text x="336.8" y="174.6">J</text>
<text x="379.4" y="174.6">J</text>
<text x="210" y="185.2" transform="rotate(-90 210 185.2)">VM</text>
<text x="212.8" y="185.2" transform="rotate(-90 212.8 185.2)">VM1</text>
<text x="215.6" y="185.2" transform="rotate(-90 215.6 185.2)">VCC</text>
<text x="218.4" y="185.2" transform="rotate(-90 218.4 185.2)">VSS.</text>
<text x="221.2" y="185.2" transform="rotate(-90 221.2 185.2)">VSS</text>
<text x="224" y="185.2" transform="rotate(-90 224 185.2)">URX</text>
<text x="226.8" y="185.2" transform="rotate(-90 226.8 185.2)">UTX</text>
<text x="229.6" y="185.2" transform="rotate(-90 229.6 185.2)">ENABLE</text>
<text x="243.6" y="185.2" transform="rotate(-90 243.6 185.2)">VM</text>
<text x="246.4" y="185.2" transform="rotate(-90 246.4 185.2)">VM1</text>
<text x="249.2" y="185.2" transform="rotate(-90 249.2 185.2)">VCC</text>
<text x="252" y="185.2" transform="rotate(-90 252 185.2)">VSS.</text>
<text x="254.7" y="185.2" transform="rotate(-90 254.7 185.2)">VSS</text>
<text x="257.5" y="185.2" transform="rotate(-90 257.5 185.2)">URX</text>
<text x="260.3" y="185.2" transform="rotate(-90 260.3 185.2)">UTX</text>
<text x="263.1" y="185.2" transform="rotate(-90 263.1 185.2)">ENABLE</text>
<text x="208.8" y="191.6" transform="rotate(-90 208.8 191.6)">1</text>
<text x="211.6" y="191.6" transform="rotate(-90 211.6 191.6)">2</text>
<text x="214.4" y="191.6" transform="rotate(-90 214.4 191.6)">3</text>
<text x="217.2" y="191.6" transform="rotate(-90 217.2 191.6)">4</text>
<text x="220" y="191.6" transform="rotate(-90 220 191.6)">5</text>
<text x="222.8" y="191.6" transform="rotate(-90 222.8 191.6)">6</text>
<text x="225.6" y="191.6" transform="rotate(-90 225.6 191.6)">7</text>
<text x="228.4" y="191.6" transform="rotate(-90 228.4 191.6)">8</text>
<text x="242.3" y="191.6" transform="rotate(-90 242.3 191.6)">1</text>
<text x="245.1" y="191.6" transform="rotate(-90 245.1 191.6)">2</text>
<text x="247.9" y="191.6" transform="rotate(-90 247.9 191.6)">3</text>
<text x="250.7" y="191.6" transform="rotate(-90 250.7 191.6)">4</text>
<text x="253.5" y="191.6" transform="rotate(-90 253.5 191.6)">5</text>
<text x="256.3" y="191.6" transform="rotate(-90 256.3 191.6)">6</text>
<text x="259.1" y="191.6" transform="rotate(-90 259.1 191.6)">7</text>
<text x="261.9" y="191.6" transform="rotate(-90 261.9 191.6)">8</text>
<text x="53.4" y="202.2">AN0</text>
<text x="63.1" y="203.8">7</text>
<text x="63.1" y="201">8</text>
<text x="53.3" y="207.8">VSS</text>
<text x="53.4" y="205">AN1</text>
<text x="63.1" y="209.4">5</text>
<text x="63.1" y="206.6">6</text>
<text x="53" y="210.6">VDD</text>
<text x="54.1" y="213.4">M2.</text>
<text x="63.1" y="215">3</text>
<text x="63.1" y="212.2">4</text>
<text x="54.1" y="219">M1.</text>
<text x="54.7" y="221.8">M1</text>
<text x="54.7" y="216.2">M2</text>
<text x="63.1" y="220.5">1</text>
<text x="63.1" y="217.7">2</text>
</g>
<text font-size="2.2" fill="#505050" x="257.9" y="52.2" transform="rotate(-90 257.9 52.2)">VSS</text>
<g font-size="2" fill="#505050">
<text x="164" y="43" transform="rotate(-90 164 43)">C23</text>
<text x="168.2" y="43" transform="rotate(-90 168.2 43)">100uf</text>
<text x="175.2" y="45.1" transform="rotate(-90 175.2 45.1)">C21</text>
<text x="179.4" y="45.1" transform="rotate(-90 179.4 45.1)">1uf</text>
<text x="138" y="53.9" transform="rotate(-90 138 53.9)">4.7uf</text>
<text x="142.2" y="53" transform="rotate(-90 142.2 53)">C11</text>
<text x="73.7" y="55.1" transform="rotate(-90 73.7 55.1)">1uf</text>
<text x="77.9" y="54.8" transform="rotate(-90 77.9 54.8)">C9</text>
<text x="118.4" y="56.7" transform="rotate(-90 118.4 56.7)">4.7uf</text>
<text x="122.6" y="55.9" transform="rotate(-90 122.6 55.9)">C10</text>
<text x="299.4" y="59.8">4.7K</text>
<text x="299.8" y="64">R10</text>
<text x="179.5" y="79.5" transform="rotate(-90 179.5 79.5)">C19</text>
<text x="183.7" y="79.5" transform="rotate(-90 183.7 79.5)">1nf</text>
<text x="73.1" y="113.4">R2</text>
<text x="78.7" y="110.6">R1</text>
<text x="73.1" y="117.6">10K 1/10W</text>
<text x="78.7" y="114.8">10K 1/10W</text>
<text x="167.1" y="124.9">4.7uf</text>
<text x="255.3" y="122.1">C13</text>
<text x="160" y="129.6">100uf</text>
<text x="167.9" y="129.1">C12</text>
<text x="249.4" y="129.6">100uf</text>
<text x="255.3" y="126.3">4.7uf</text>
<text x="162.5" y="133.8">C7</text>
<text x="251.9" y="133.8">C8</text>
<text x="78.7" y="155.3">R3</text>
<text x="84.3" y="152.5">R4</text>
<text x="78.7" y="159.5">10K 1/10W</text>
<text x="84.3" y="156.7">10K 1/10W</text>
<text x="84.3" y="197.2">R6</text>
<text x="78.7" y="200">R5</text>
<text x="84.3" y="201.4">10K 1/10W</text>
<text x="78.7" y="204.2">10K 1/10W</text>
</g>
</svg>
